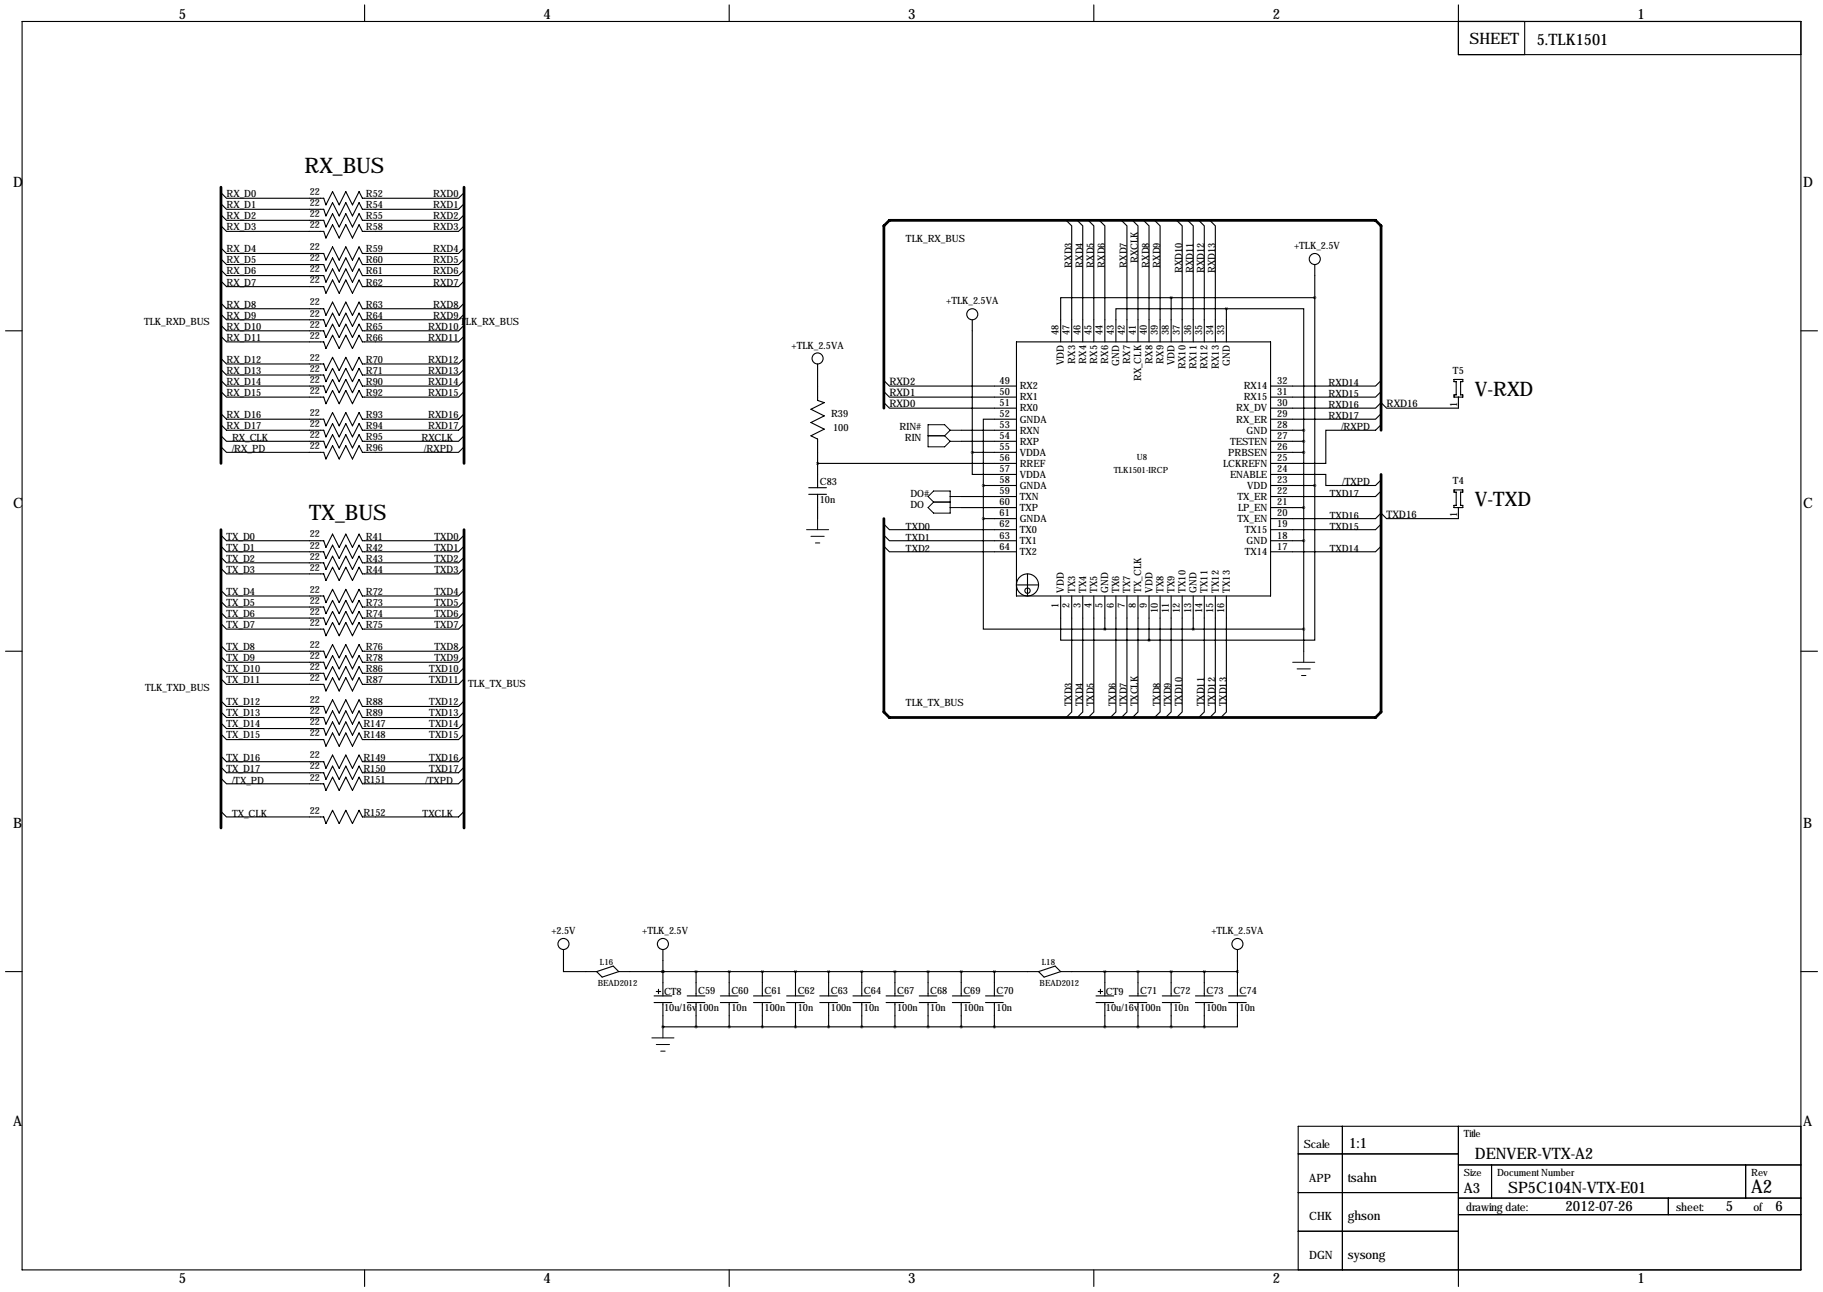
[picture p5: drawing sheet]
<svg xmlns="http://www.w3.org/2000/svg" width="419mm" height="297mm" viewBox="0 0 419 297" stroke-linecap="round" stroke-linejoin="round" font-family="sans-serif">
<g fill="none" stroke="#000" stroke-width=".25">
<path d="M5.1 4.9h408.9v287.1h-408.9zM83.8 1.1v3.8M167.6 1.1v3.8M251.5 1.1v3.8M335.3 1.1v11.5h78.7M350.5 4.9v7.7M50.8 44.3l1.3 1.3h22.3l.5 1.5 1.6-3 1.5 3 1.5-3 1.5 3 1.5-3 .8 1.5h22.1l1.3-1.3M50.8 46.8l1.3 1.3h22.3l.5 1.5 1.6-3 1.5 3 1.5-3 1.5 3 1.5-3 .8 1.5h22.1l1.3-1.3M50.8 49.4l1.3 1.3h22.3l.5 1.5 1.6-3.1 1.5 3.1 1.5-3.1 1.5 3.1 1.5-3.1 .8 1.6h22.1l1.3-1.3M50.8 51.9l1.3 1.3h22.3l.5 1.5 1.6-3 1.5 3 1.5-3 1.5 3 1.5-3 .8 1.5h22.1l1.3-1.3M50.8 57l1.3 1.3h22.3l.5 1.5 1.6-3 1.5 3 1.5-3 1.5 3 1.5-3 .8 1.5h22.1l1.3-1.3M50.8 59.5l1.3 1.3h22.3l.5 1.5 1.6-3 1.5 3 1.5-3 1.5 3 1.5-3 .8 1.5h22.1l1.3-1.3"/>
<path d="M245.1 50.7l1.3 1.2v26.7M247.6 50.7l1.3 1.2v26.7M250.2 50.7l1.3 1.2v26.7M252.7 50.7l1.3 1.2v26.7M257.8 50.7l1.3 1.2v26.7M260.3 50.7l1.3 1.2v26.7M262.9 50.7l1.3 1.2v26.7M265.4 50.7l1.3 1.2v26.7M270.5 50.7l1.3 1.2v26.7M273 50.7l1.3 1.2v26.7M275.6 50.7l1.3 1.2v26.7M278.1 50.7l1.3 1.2v26.7"/>
<path d="M1.3 76.1h3.8M50.8 62.1l1.3 1.3h22.3l.5 1.5 1.6-3.1 1.5 3.1 1.5-3.1 1.5 3.1 1.5-3.1 .8 1.6h22.1l1.3-1.3M50.8 64.6l1.3 1.3h22.3l.5 1.5 1.6-3 1.5 3 1.5-3 1.5 3 1.5-3 .8 1.5h22.1l1.3-1.3M50.8 69.7l1.3 1.3h22.3l.5 1.5 1.6-3 1.5 3 1.5-3 1.5 3 1.5-3 .8 1.5h22.1l1.3-1.3M50.8 72.2l1.3 1.3h22.3l.5 1.5 1.6-3 1.5 3 1.5-3 1.5 3 1.5-3 .8 1.5h22.1l1.3-1.3M50.8 74.8l1.3 1.3h22.3l.5 1.5 1.6-3.1 1.5 3.1 1.5-3.1 1.5 3.1 1.5-3.1 .8 1.6h22.1l1.3-1.3M50.8 77.3l1.3 1.3h22.3l.5 1.5 1.6-3 1.5 3 1.5-3 1.5 3 1.5-3 .8 1.5h22.1l1.3-1.3M223.5 73.5v30.5M233.7 78.6h58.4v58.4h-58.4zM269.2 68.4h-25.4v10.2M269.2 68.4v10.2M269.2 68.4h33.1"/>
<path d="M281.9 71h-25.4v7.6M281.9 71h17.8v27.9M281.9 71v7.6M302.3 60.8v50.8M414 76.1h3.8M50.8 82.4l1.3 1.3h22.3l.5 1.5 1.6-3 1.5 3 1.5-3 1.5 3 1.5-3 .8 1.5h22.1l1.3-1.3M50.8 84.9l1.3 1.3h22.3l.5 1.5 1.6-3 1.5 3 1.5-3 1.5 3 1.5-3 .8 1.5h22.1l1.3-1.3M50.8 87.5l1.3 1.3h22.3l.5 1.5 1.6-3.1 1.5 3.1 1.5-3.1 1.5 3.1 1.5-3.1 .8 1.6h22.1l1.3-1.3M50.8 90l1.3 1.3h22.3l.5 1.5 1.6-3 1.5 3 1.5-3 1.5 3 1.5-3 .8 1.5h22.1l1.3-1.3M50.8 97.6l1.3 1.3h22.3l.5 1.5 1.6-3 1.5 3 1.5-3 1.5 3 1.5-3 .8 1.5h22.1l1.3-1.3M50.8 95.1l1.3 1.3h22.3l.5 1.5 1.6-3 1.5 3 1.5-3 1.5 3 1.5-3 .8 1.5h22.1l1.3-1.3M188 83.7v8.4l1.5 .5-3.1 1.5 3.1 1.5-3.1 1.5 3.1 1.6-3.1 1.5 1.6 .8v11.1"/>
<path d="M203.2 92.6l1.3 1.2h29.2M203.2 90l1.3 1.3h29.2M203.2 87.5l1.3 1.3h29.2M221 98.9h12.7M233.7 96.4h-7.6v15.2M292.1 98.9h7.6M299.7 98.9v50.8M317.5 97.6l-1.3 1.3h-11.4v7.6h-12.7M317.5 87.5l-1.3 1.3h-24.1M317.5 90l-1.3 1.3h-24.1M317.5 95.1l-1.3 1.3h-24.1M334.3 87.2h2v.5h-.5v3.1h.5v.5h-2v-.5h.5v-3.1h-.5z"/>
<path d="M335.3 91.3v2.5h-16.5l-1.3-1.2-1.3 1.2h-24.1M50.8 100.2l1.3 1.3h22.3l.5 1.5 1.6-3.1 1.5 3.1 1.5-3.1 1.5 3.1 1.5-3.1 .8 1.6h22.1l1.3-1.3M50.8 102.7l1.3 1.3h22.3l.5 1.5 1.6-3 1.5 3 1.5-3 1.5 3 1.5-3 .8 1.5h22.1l1.3-1.3M185.9 112.1h4.1M185.9 113.7h4.1M188 106.5h45.7M188 113.7v5.5M221 116.7h12.7M221 114.2h12.7M221 101.5h12.7M223.5 104v5.1h10.2M223.5 104h10.2"/>
<path d="M226.1 119.2v25.4h27.9M226.1 119.2h7.6M226.1 111.6h7.6M226.1 111.6v7.6M292.1 109.1h12.7v2.5h11.4l1.3-1.3M292.1 116.7h7.6M292.1 111.6h10.2M292.1 104h7.6M292.1 101.5h7.6M302.3 111.6v35.6h-38.1M317.5 112.9l-1.3 1.3h-24.1M334.3 112.6h2v.5h-.5v3.1h.5v.5h-2v-.5h.5v-3.1h-.5z"/>
<path d="M335.3 116.7v2.5h-16.5l-1.3-1.2-1.3 1.2h-24.1M50.8 123l1.3 1.3h22.3l.5 1.5 1.6-3 1.5 3 1.5-3 1.5 3 1.5-3 .8 1.5h22.1l1.3-1.3M50.8 125.6l1.3 1.3h22.3l.5 1.5 1.6-3.1 1.5 3.1 1.5-3.1 1.5 3.1 1.5-3.1 .8 1.6h22.1l1.3-1.3M50.8 128.1l1.3 1.3h22.3l.5 1.5 1.6-3 1.5 3 1.5-3 1.5 3 1.5-3 .8 1.5h22.1l1.3-1.3M50.8 130.7l1.3 1.2h22.3l.5 1.6 1.6-3.1 1.5 3.1 1.5-3.1 1.5 3.1 1.5-3.1 .8 1.5h22.1l1.3-1.2M50.8 135.7l1.3 1.3h22.3l.5 1.5 1.6-3 1.5 3 1.5-3 1.5 3 1.5-3 .8 1.5h22.1l1.3-1.3M50.8 138.3l1.3 1.3h22.3l.5 1.5 1.6-3.1 1.5 3.1 1.5-3.1 1.5 3.1 1.5-3.1 .8 1.6h22.1l1.3-1.3M203.2 120.5l1.3 1.3h29.2M203.2 123l1.3 1.3h29.2M203.2 125.6l1.3 1.3h29.2M233.7 134.5h5.1M236.2 131.9v5.1"/>
<path d="M243.8 137v10.2h20.4M246.4 137v26.7l-1.3 1.3M248.9 137v26.7l-1.3 1.3M251.5 137v26.7l-1.3 1.3M254 137v7.6M256.5 137v26.7l-1.2 1.3M259.1 137v26.7l-1.3 1.3M261.6 137v26.7l-1.3 1.3M264.2 137v10.2M266.7 137v26.7l-1.3 1.3M269.2 137v26.7l-1.2 1.3M271.8 137v26.7l-1.3 1.3"/>
<path d="M274.3 137v7.6M276.9 137v26.7l-1.3 1.3M279.4 137v26.7l-1.3 1.3M281.9 137v26.7l-1.2 1.3M292.1 124.3h7.6M317.5 125.6l-1.3 1.3h-24.1M317.5 120.5l-1.3 1.3h-24.1M1.3 149.7h3.8M50.8 140.8l1.3 1.3h22.3l.5 1.5 1.6-3 1.5 3 1.5-3 1.5 3 1.5-3 .8 1.5h22.1l1.3-1.3M50.8 143.4l1.3 1.2h22.3l.5 1.6 1.6-3.1 1.5 3.1 1.5-3.1 1.5 3.1 1.5-3.1 .8 1.5h22.1l1.3-1.2M50.8 148.4l1.3 1.3h22.3l.5 1.5 1.6-3 1.5 3 1.5-3 1.5 3 1.5-3 .8 1.5h22.1l1.3-1.3M50.8 151l1.3 1.3h22.3l.5 1.5 1.6-3.1 1.5 3.1 1.5-3.1 1.5 3.1 1.5-3.1 .8 1.6h22.1l1.3-1.3"/>
<path d="M50.8 153.5l1.3 1.3h22.3l.5 1.5 1.6-3 1.5 3 1.5-3 1.5 3 1.5-3 .8 1.5h22.1l1.3-1.3M50.8 156.1l1.3 1.2h22.3l.5 1.6 1.6-3.1 1.5 3.1 1.5-3.1 1.5 3.1 1.5-3.1 .8 1.5h22.1l1.3-1.2M254 144.6h45.7M414 149.7h3.8M50.8 161.1l1.3 1.3h22.3l.5 1.5 1.6-3 1.5 3 1.5-3 1.5 3 1.5-3 .8 1.5h22.1l1.3-1.3M50.8 163.7l1.3 1.3h22.3l.5 1.5 1.6-3.1 1.5 3.1 1.5-3.1 1.5 3.1 1.5-3.1 .8 1.6h22.1l1.3-1.3M50.8 166.2l1.3 1.3h22.3l.5 1.5 1.6-3 1.5 3 1.5-3 1.5 3 1.5-3 .8 1.5h22.1l1.3-1.3M50.8 168.8l1.3 1.2h22.3l.5 1.6 1.6-3.1 1.5 3.1 1.5-3.1 1.5 3.1 1.5-3.1 .8 1.5h22.1l1.3-1.2M50.8 178.9l1.3 1.3h22.3l.5 1.5 1.6-3 1.5 3 1.5-3 1.5 3 1.5-3 .8 1.5h22.1l1.3-1.3M50.8 173.8l1.3 1.3h22.3l.5 1.5 1.6-3 1.5 3 1.5-3 1.5 3 1.5-3 .8 1.5h22.1l1.3-1.3M50.8 176.4l1.3 1.3h22.3l.5 1.5 1.6-3.1 1.5 3.1 1.5-3.1 1.5 3.1 1.5-3.1 .8 1.6h22.1l1.3-1.3M50.8 186.5l1.3 1.3h22.3l.5 1.5 1.6-3 1.5 3 1.5-3 1.5 3 1.5-3 .8 1.5h22.1l1.3-1.3"/>
<path d="M129.5 218.3v5.1h7.7M152.4 218.3v10.7M284.5 218.3v10.7M1.3 223.4h3.8M137.2 223.4l3.8-1.3 1.2 1.3M137.2 223.4l1.2 1.2 3.8-1.2M142.2 223.4h96.6M150.4 229h4M150.4 230.5h4M150.9 228h1M151.4 227.4v1.1M152.4 223.4h.1"/>
<path d="M152.4 236.1h.1M152.4 230.5v5.6M152.4 236.1h124.5M158 229h4.1M158 230.5h4.1M160 223.4v5.6M160 230.5v5.6M165.6 229h4.1M165.6 230.5h4.1M167.6 223.4v5.6M167.6 230.5v5.6M173.2 229h4.1"/>
<path d="M173.2 230.5h4.1M175.3 223.4v5.6M175.3 230.5v5.6M180.8 229h4.1M180.8 230.5h4.1M182.9 223.4v5.6M182.9 230.5v5.6M188.5 229h4M188.5 230.5h4M190.5 223.4v5.6M190.5 230.5v5.6M196.1 229h4.1"/>
<path d="M196.1 230.5h4.1M198.1 223.4v5.6M198.1 230.5v5.6M203.7 229h4.1M203.7 230.5h4.1M205.7 223.4v5.6M205.7 230.5v5.6M211.3 229h4.1M211.3 230.5h4.1M213.4 223.4v5.6M213.4 230.5v5.6M218.9 229h4.1"/>
<path d="M218.9 230.5h4.1M221 223.4v5.6M221 230.5v5.6M226.6 229h4M226.6 230.5h4M228.6 223.4v5.6M228.6 230.5v5.6M238.8 223.4l3.8-1.3 1.2 1.3M238.8 223.4l1.2 1.2 3.8-1.2M243.8 223.4h40.7M252 229h4M252 230.5h4"/>
<path d="M252.5 228h1M253 227.4v1.1M254 223.4v5.6M254 230.5v5.6M259.6 229h4.1M259.6 230.5h4.1M261.6 223.4v5.6M261.6 230.5v5.6M267.2 229h4.1M267.2 230.5h4.1M269.2 223.4v5.6M269.2 230.5v5.6"/>
<path d="M274.8 229h4.1M274.8 230.5h4.1M276.9 223.4v5.6M276.9 230.5v5.6M282.4 229h4.1M282.4 230.5h4.1M284.5 230.5v5.6h-7.6M414 223.4h3.8M308.6 258.9v33.1M335.3 258.9v36.9M414 258.9h-115.6v33.1M298.4 274.2h36.9"/>
<path d="M298.4 265.3h36.9M335.3 279.3h78.7M335.3 275.4h78.7M335.3 267.8h78.7M342.9 267.8v7.6M383.5 275.4v3.9M401.3 267.8v7.6M83.8 292v3.8M167.6 292v3.8M251.5 292v3.8M298.4 283.1h36.9"/>
<circle cx="302.3" cy="59.5" r="1.27"/>
<circle cx="223.5" cy="72.2" r="1.27"/>
<circle cx="188" cy="82.4" r="1.27"/>
<circle cx="236.2" cy="135.8" r=".61"/>
<circle cx="236.2" cy="134.5" r="2.54"/>
<circle cx="129.5" cy="217" r="1.27"/>
<circle cx="152.4" cy="217" r="1.27"/>
<circle cx="284.5" cy="217" r="1.27"/>
</g>
<g fill="none" stroke="#000" stroke-width=".23">
<path d="M218.4 98.9h2.6M218.4 98.9l-1.2 1.3M218.4 98.9l-1.2-1.3h-3.8v5.1h3.8l1.2-1.2M188 119.2v2.6M213.4 114.2l1.2-1.3h3.8v5.1h-3.8l-1.2-1.3 1.2-1.3zM213.4 100.2h3.8M214.6 115.4h3.8M217.2 100.2l1.2 1.3M218.4 114.2h2.6M218.4 116.7h2.6M218.4 101.5h2.6M185.4 121.8h5.1"/>
<path d="M186.4 123.3h3.1M187.5 124.8h1M297.2 152.3h5.1M298.2 153.8h3M299.2 155.3h1M299.7 149.7v2.6M149.9 238.6h5M152.4 236.1v2.5M150.9 240.1h3M151.9 241.7h1"/>
</g>
<path d="M281.9 71a.05 .05 0 0 0 .1 0 .05 .05 0 0 0-.1 0zM226 111.6a.05 .05 0 0 0 .1 0 .05 .05 0 0 0-.1 0zM226 119.2a.05 .05 0 0 0 .1 0 .05 .05 0 0 0-.1 0zM302.2 111.6a.05 .05 0 0 0 .1 0 .05 .05 0 0 0-.1 0zM264.1 147.2a.05 .05 0 0 0 .1 0 .05 .05 0 0 0-.1 0zM302.2 68.4a.05 .05 0 0 0 .1 0 .05 .05 0 0 0-.1 0zM269.2 68.4a.05 .05 0 0 0 .1 0 .05 .05 0 0 0-.1 0zM187.9 106.5a.05 .05 0 0 0 .1 0 .05 .05 0 0 0-.1 0zM213.3 223.4a.05 .05 0 0 0 .1 0 .05 .05 0 0 0-.1 0zM205.7 223.4a.05 .05 0 0 0 .1 0 .05 .05 0 0 0-.1 0zM175.2 223.4a.05 .05 0 0 0 .1 0 .05 .05 0 0 0-.1 0zM167.6 223.4a.05 .05 0 0 0 .1 0 .05 .05 0 0 0-.1 0zM213.3 236.1a.05 .05 0 0 0 .1 0 .05 .05 0 0 0-.1 0zM205.7 236.1a.05 .05 0 0 0 .1 0 .05 .05 0 0 0-.1 0zM175.2 236.1a.05 .05 0 0 0 .1 0 .05 .05 0 0 0-.1 0zM167.6 236.1a.05 .05 0 0 0 .1 0 .05 .05 0 0 0-.1 0zM276.8 223.4a.05 .05 0 0 0 .1 0 .05 .05 0 0 0-.1 0zM269.2 223.4a.05 .05 0 0 0 .1 0 .05 .05 0 0 0-.1 0zM276.8 236.1a.05 .05 0 0 0 .1 0 .05 .05 0 0 0-.1 0zM269.2 236.1a.05 .05 0 0 0 .1 0 .05 .05 0 0 0-.1 0z" fill="#000" stroke="#000" stroke-width=".63"/>
<path d="M50.8 43v63.5M106.7 43v63.5M203.2 93.8v-41.9l1.3-1.2h111.7l1.3 1.2v47M317.5 109.1v54.6l-1.3 1.3h-111.7l-1.3-1.3v-44.5M50.8 121.8v68.6M106.7 121.8v68.6" fill="none" stroke="#000" stroke-width=".63"/>
<g font-size="4.9">
<text x="70" y="39.7">RX_BUS</text>
<text x="71.1" y="119.5">TX_BUS</text>
</g>
<g font-size="4.6">
<text x="339.1" y="91">V-RXD</text>
<text x="339.1" y="116.4">V-TXD</text>
</g>
<text font-size="4.3" x="402.6" y="274.2">A2</text>
<g font-size="3.6">
<text x="337.8" y="10">SHEET</text>
<text x="353.3" y="10.3">5.TLK1501</text>
<text x="339.1" y="266.6">DENVER-VTX-A2</text>
<text x="346.7" y="274.2">SP5C104N-VTX-E01</text>
</g>
<g font-size="3.3">
<text x="41.1" y="4.4">5</text>
<text x="125" y="4.4">4</text>
<text x="208.8" y="4.4">3</text>
<text x="292.6" y="4.4">2</text>
<text x="376.4" y="4.4">1</text>
<text x="3" y="43">D</text>
<text x="414.5" y="43">D</text>
<text x="3" y="116.7">C</text>
<text x="414.5" y="116.7">C</text>
<text x="3" y="190.4">B</text>
<text x="414.5" y="190.4">B</text>
<text x="3" y="258.9">A</text>
<text x="414.5" y="258.9">A</text>
<text x="310.1" y="264">1:1</text>
<text x="336.5" y="274.2">A3</text>
<text x="359.9" y="278.5">2012-07-26</text>
<text x="396.7" y="278.5">5</text>
<text x="408.2" y="278.5">6</text>
<text x="41.1" y="295">5</text>
<text x="125" y="295">4</text>
<text x="208.8" y="295">3</text>
<text x="292.6" y="295">2</text>
<text x="376.4" y="295">1</text>
</g>
<g font-size="3">
<text x="309.9" y="271.6">tsahn</text>
<text x="309.9" y="280.5">ghson</text>
<text x="309.9" y="289.4">sysong</text>
</g>
<g font-size="2.6">
<text x="299.7" y="264">Scale</text>
<text x="301" y="271.6">APP</text>
<text x="301" y="280.5">CHK</text>
<text x="337.1" y="278.5">drawing date:</text>
<text x="385.3" y="278.5">sheet:</text>
<text x="403.1" y="278.5">of</text>
<text x="301" y="289.4">DGN</text>
</g>
<g font-size="2.4">
<text x="204.5" y="88.5">RXD2</text>
<text x="204.5" y="93.6">RXD0</text>
<text x="204.5" y="91">RXD1</text>
<text x="318.8" y="93.6">RXD16</text>
<text x="318.8" y="119">TXD16</text>
</g>
<g font-size="2.3">
<text x="52.1" y="45.3">RX_D0</text>
<text x="52.1" y="47.9">RX_D1</text>
<text x="71.2" y="44.8">22</text>
<text x="71.2" y="47.4">22</text>
<text x="84.1" y="45.3">R52</text>
<text x="84.1" y="47.9">R54</text>
<text x="99.6" y="45.3">RXD0</text>
<text x="99.6" y="47.9">RXD1</text>
<text x="52.1" y="50.4">RX_D2</text>
<text x="52.1" y="52.9">RX_D3</text>
<text x="71.2" y="49.9">22</text>
<text x="71.2" y="52.4">22</text>
<text x="84.1" y="50.4">R55</text>
<text x="84.1" y="52.9">R58</text>
<text x="99.6" y="50.4">RXD2</text>
<text x="99.6" y="52.9">RXD3</text>
<text x="52.1" y="58">RX_D4</text>
<text x="71.2" y="57.5">22</text>
<text x="84.1" y="58">R59</text>
<text x="99.6" y="58">RXD4</text>
<text x="208.3" y="55.7">TLK_RX_BUS</text>
<text x="297.5" y="57.3">+TLK_2.5V</text>
<text x="52.1" y="60.6">RX_D5</text>
<text x="52.1" y="63.1">RX_D6</text>
<text x="52.1" y="65.6">RX_D7</text>
<text x="71.2" y="60.1">22</text>
<text x="71.2" y="62.6">22</text>
<text x="71.2" y="65.1">22</text>
<text x="84.1" y="60.6">R60</text>
<text x="84.1" y="63.1">R61</text>
<text x="84.1" y="65.6">R62</text>
<text x="99.6" y="60.6">RXD5</text>
<text x="99.6" y="63.1">RXD6</text>
<text x="99.6" y="65.6">RXD7</text>
<text x="246.4" y="61.5" transform="rotate(-90 246.4 61.5)">RXD3</text>
<text x="248.9" y="61.5" transform="rotate(-90 248.9 61.5)">RXD4</text>
<text x="251.5" y="61.5" transform="rotate(-90 251.5 61.5)">RXD5</text>
<text x="254" y="61.5" transform="rotate(-90 254 61.5)">RXD6</text>
<text x="259.1" y="61.5" transform="rotate(-90 259.1 61.5)">RXD7</text>
<text x="261.6" y="60.4" transform="rotate(-90 261.6 60.4)">RXCLK</text>
<text x="264.2" y="61.5" transform="rotate(-90 264.2 61.5)">RXD8</text>
<text x="266.7" y="61.5" transform="rotate(-90 266.7 61.5)">RXD9</text>
<text x="271.8" y="62.7" transform="rotate(-90 271.8 62.7)">RXD10</text>
<text x="274.3" y="62.7" transform="rotate(-90 274.3 62.7)">RXD11</text>
<text x="276.9" y="62.7" transform="rotate(-90 276.9 62.7)">RXD12</text>
<text x="279.4" y="62.7" transform="rotate(-90 279.4 62.7)">RXD13</text>
<text x="52.1" y="70.7">RX_D8</text>
<text x="71.2" y="70.2">22</text>
<text x="84.1" y="70.7">R63</text>
<text x="99.6" y="70.7">RXD8</text>
<text x="217.5" y="70">+TLK_2.5VA</text>
<text x="33.1" y="74.8">TLK_RXD_BUS</text>
<text x="52.1" y="73.3">RX_D9</text>
<text x="52.1" y="75.8">RX_D10</text>
<text x="71.2" y="72.8">22</text>
<text x="71.2" y="75.3">22</text>
<text x="71.2" y="77.8">22</text>
<text x="84.1" y="73.3">R64</text>
<text x="84.1" y="75.8">R65</text>
<text x="98.4" y="75.8">RXD10</text>
<text x="99.6" y="73.3">RXD9</text>
<text x="105.8" y="74.8">TLK_RX_BUS</text>
<text x="243.3" y="77.1" transform="rotate(-90 243.3 77.1)">48</text>
<text x="245.9" y="77.1" transform="rotate(-90 245.9 77.1)">47</text>
<text x="248.4" y="77.1" transform="rotate(-90 248.4 77.1)">46</text>
<text x="251" y="77.1" transform="rotate(-90 251 77.1)">45</text>
<text x="253.5" y="77.1" transform="rotate(-90 253.5 77.1)">44</text>
<text x="256" y="77.1" transform="rotate(-90 256 77.1)">43</text>
<text x="258.6" y="77.1" transform="rotate(-90 258.6 77.1)">42</text>
<text x="261.1" y="77.1" transform="rotate(-90 261.1 77.1)">41</text>
<text x="263.7" y="77.1" transform="rotate(-90 263.7 77.1)">40</text>
<text x="266.2" y="77.1" transform="rotate(-90 266.2 77.1)">39</text>
<text x="268.7" y="77.1" transform="rotate(-90 268.7 77.1)">38</text>
<text x="271.3" y="77.1" transform="rotate(-90 271.3 77.1)">37</text>
<text x="273.8" y="77.1" transform="rotate(-90 273.8 77.1)">36</text>
<text x="276.4" y="77.1" transform="rotate(-90 276.4 77.1)">35</text>
<text x="278.9" y="77.1" transform="rotate(-90 278.9 77.1)">34</text>
<text x="281.4" y="77.1" transform="rotate(-90 281.4 77.1)">33</text>
<text x="52.1" y="78.3">RX_D11</text>
<text x="52.1" y="83.4">RX_D12</text>
<text x="71.2" y="82.9">22</text>
<text x="84.1" y="78.3">R66</text>
<text x="84.1" y="83.4">R70</text>
<text x="98.4" y="78.3">RXD11</text>
<text x="98.4" y="83.4">RXD12</text>
<text x="182" y="80.1">+TLK_2.5VA</text>
<text x="244.6" y="84" transform="rotate(-90 244.6 84)">VDD</text>
<text x="247.1" y="83.6" transform="rotate(-90 247.1 83.6)">RX3</text>
<text x="249.7" y="83.6" transform="rotate(-90 249.7 83.6)">RX4</text>
<text x="252.2" y="83.6" transform="rotate(-90 252.2 83.6)">RX5</text>
<text x="254.8" y="83.6" transform="rotate(-90 254.8 83.6)">RX6</text>
<text x="259.8" y="83.6" transform="rotate(-90 259.8 83.6)">RX7</text>
<text x="264.9" y="83.6" transform="rotate(-90 264.9 83.6)">RX8</text>
<text x="267.5" y="83.6" transform="rotate(-90 267.5 83.6)">RX9</text>
<text x="270" y="84" transform="rotate(-90 270 84)">VDD</text>
<text x="52.1" y="86">RX_D13</text>
<text x="52.1" y="88.5">RX_D14</text>
<text x="71.2" y="85.5">22</text>
<text x="71.2" y="88">22</text>
<text x="84.1" y="86">R71</text>
<text x="84.1" y="88.5">R90</text>
<text x="98.4" y="86">RXD13</text>
<text x="98.4" y="88.5">RXD14</text>
<text x="229.8" y="88.3">49</text>
<text x="234.4" y="89.5">RX2</text>
<text x="257.3" y="84.1" transform="rotate(-90 257.3 84.1)">GND</text>
<text x="262.4" y="87.7" transform="rotate(-90 262.4 87.7)">RX_CLK</text>
<text x="272.5" y="84.8" transform="rotate(-90 272.5 84.8)">RX10</text>
<text x="275.1" y="84.8" transform="rotate(-90 275.1 84.8)">RX11</text>
<text x="277.6" y="84.8" transform="rotate(-90 277.6 84.8)">RX12</text>
<text x="280.2" y="84.8" transform="rotate(-90 280.2 84.8)">RX13</text>
<text x="282.7" y="84.1" transform="rotate(-90 282.7 84.1)">GND</text>
<text x="285.9" y="89.5">RX14</text>
<text x="293.6" y="88.3">32</text>
<text x="305.4" y="88.8">RXD14</text>
<text x="334" y="86">T5</text>
<text x="52.1" y="91">RX_D15</text>
<text x="71.2" y="90.5">22</text>
<text x="71.2" y="95.6">22</text>
<text x="84.1" y="91">R92</text>
<text x="98.4" y="91">RXD15</text>
<text x="191.1" y="95.9">R39</text>
<text x="229.8" y="95.9">52</text>
<text x="229.8" y="93.3">51</text>
<text x="229.8" y="90.8">50</text>
<text x="234.4" y="94.6">RX0</text>
<text x="234.4" y="92.1">RX1</text>
<text x="284.2" y="94.6">RX_DV</text>
<text x="285.9" y="92.1">RX15</text>
<text x="293.6" y="95.9">29</text>
<text x="293.6" y="93.3">30</text>
<text x="293.6" y="90.8">31</text>
<text x="305.4" y="91.3">RXD15</text>
<text x="305.4" y="93.8">RXD16</text>
<text x="335" y="93.5" transform="rotate(-90 335 93.5)">1</text>
<text x="52.1" y="96.1">RX_D16</text>
<text x="52.1" y="98.7">RX_D17</text>
<text x="53.3" y="101.5">RX_CLK</text>
<text x="71.2" y="98.2">22</text>
<text x="71.2" y="100.7">22</text>
<text x="84.1" y="96.1">R93</text>
<text x="84.1" y="98.7">R94</text>
<text x="84.1" y="101.2">R95</text>
<text x="96.9" y="101.5">RXCLK</text>
<text x="98.4" y="96.1">RXD16</text>
<text x="98.4" y="98.7">RXD17</text>
<text x="191.5" y="99.2">100</text>
<text x="206.8" y="98.9">RIN#</text>
<text x="208" y="101.5">RIN</text>
<text x="229.8" y="101">54</text>
<text x="229.8" y="98.4">53</text>
<text x="234.4" y="99.7">RXN</text>
<text x="234.4" y="97.1">GNDA</text>
<text x="284.2" y="97.1">RX_ER</text>
<text x="286.6" y="99.7">GND</text>
<text x="293.6" y="101">27</text>
<text x="293.6" y="98.4">28</text>
<text x="305.4" y="96.4">RXD17</text>
<text x="308.4" y="98.9">/RXPD</text>
<text x="53.3" y="104">/RX_PD</text>
<text x="71.2" y="103.2">22</text>
<text x="84.1" y="103.7">R96</text>
<text x="97.6" y="104">/RXPD</text>
<text x="229.8" y="106">56</text>
<text x="229.8" y="103.5">55</text>
<text x="234.4" y="107.3">RREF</text>
<text x="234.4" y="104.8">VDDA</text>
<text x="234.4" y="102.2">RXP</text>
<text x="281.2" y="107.3">LCKREFN</text>
<text x="282.4" y="104.8">PRBSEN</text>
<text x="282.8" y="102.2">TESTEN</text>
<text x="293.6" y="106">25</text>
<text x="293.6" y="103.5">26</text>
<text x="188.5" y="111.6">C83</text>
<text x="229.8" y="113.7">59</text>
<text x="229.8" y="111.1">58</text>
<text x="229.8" y="108.6">57</text>
<text x="234.4" y="112.4">GNDA</text>
<text x="234.4" y="109.8">VDDA</text>
<text x="282.8" y="109.8">ENABLE</text>
<text x="286.7" y="112.4">VDD</text>
<text x="293.6" y="113.7">22</text>
<text x="293.6" y="111.1">23</text>
<text x="293.6" y="108.6">24</text>
<text x="308.6" y="111.6">/TXPD</text>
<text x="334" y="111.4">T4</text>
<text x="188.5" y="115.7">10n</text>
<text x="209.3" y="114.2">DO#</text>
<text x="209.3" y="116.7">DO</text>
<text x="229.8" y="116.2">60</text>
<text x="229.8" y="118.7">61</text>
<text x="234.4" y="117.5">TXP</text>
<text x="234.4" y="114.9">TXN</text>
<text x="284.5" y="114.9">TX_ER</text>
<text x="284.6" y="117.5">LP_EN</text>
<text x="293.6" y="118.7">20</text>
<text x="293.6" y="116.2">21</text>
<text x="305.7" y="119.2">TXD16</text>
<text x="305.7" y="114.2">TXD17</text>
<text x="335" y="118.9" transform="rotate(-90 335 118.9)">1</text>
<text x="52.1" y="124.1">TX_D0</text>
<text x="71.2" y="123.6">22</text>
<text x="84.1" y="124.1">R41</text>
<text x="99.9" y="124.1">TXD0</text>
<text x="208.3" y="121.8">TXD0</text>
<text x="208.3" y="124.3">TXD1</text>
<text x="229.8" y="123.8">63</text>
<text x="229.8" y="121.3">62</text>
<text x="234.4" y="125.1">TX1</text>
<text x="234.4" y="122.5">TX0</text>
<text x="234.4" y="120">GNDA</text>
<text x="284.5" y="120">TX_EN</text>
<text x="286.2" y="122.5">TX15</text>
<text x="286.6" y="125.1">GND</text>
<text x="293.6" y="123.8">18</text>
<text x="293.6" y="121.3">19</text>
<text x="305.7" y="121.8">TXD15</text>
<text x="52.1" y="126.6">TX_D1</text>
<text x="52.1" y="129.1">TX_D2</text>
<text x="52.1" y="131.7">TX_D3</text>
<text x="71.2" y="126.1">22</text>
<text x="71.2" y="128.6">22</text>
<text x="71.2" y="131.2">22</text>
<text x="84.1" y="126.6">R42</text>
<text x="84.1" y="129.1">R43</text>
<text x="84.1" y="131.7">R44</text>
<text x="99.9" y="126.6">TXD1</text>
<text x="99.9" y="129.1">TXD2</text>
<text x="99.9" y="131.7">TXD3</text>
<text x="208.3" y="126.9">TXD2</text>
<text x="229.8" y="126.4">64</text>
<text x="234.4" y="127.6">TX2</text>
<text x="286.2" y="127.6">TX14</text>
<text x="293.6" y="126.4">17</text>
<text x="305.7" y="126.9">TXD14</text>
<text x="52.1" y="136.8">TX_D4</text>
<text x="71.2" y="136.3">22</text>
<text x="84.1" y="136.8">R72</text>
<text x="99.9" y="136.8">TXD4</text>
<text x="244.6" y="136.3" transform="rotate(-90 244.6 136.3)">VDD</text>
<text x="247.1" y="136.3" transform="rotate(-90 247.1 136.3)">TX3</text>
<text x="249.7" y="136.3" transform="rotate(-90 249.7 136.3)">TX4</text>
<text x="252.2" y="136.3" transform="rotate(-90 252.2 136.3)">TX5</text>
<text x="254.8" y="136.3" transform="rotate(-90 254.8 136.3)">GND</text>
<text x="257.3" y="136.3" transform="rotate(-90 257.3 136.3)">TX6</text>
<text x="259.8" y="136.3" transform="rotate(-90 259.8 136.3)">TX7</text>
<text x="262.4" y="136.3" transform="rotate(-90 262.4 136.3)">TX_CLK</text>
<text x="264.9" y="136.3" transform="rotate(-90 264.9 136.3)">VDD</text>
<text x="267.5" y="136.3" transform="rotate(-90 267.5 136.3)">TX8</text>
<text x="270" y="136.3" transform="rotate(-90 270 136.3)">TX9</text>
<text x="272.5" y="136.3" transform="rotate(-90 272.5 136.3)">TX10</text>
<text x="275.1" y="136.3" transform="rotate(-90 275.1 136.3)">GND</text>
<text x="277.6" y="136.3" transform="rotate(-90 277.6 136.3)">TX11</text>
<text x="280.2" y="136.3" transform="rotate(-90 280.2 136.3)">TX12</text>
<text x="282.7" y="136.3" transform="rotate(-90 282.7 136.3)">TX13</text>
<text x="52.1" y="139.3">TX_D5</text>
<text x="52.1" y="141.8">TX_D6</text>
<text x="71.2" y="138.8">22</text>
<text x="71.2" y="141.3">22</text>
<text x="71.2" y="143.9">22</text>
<text x="84.1" y="139.3">R73</text>
<text x="84.1" y="141.8">R74</text>
<text x="99.9" y="139.3">TXD5</text>
<text x="99.9" y="141.8">TXD6</text>
<text x="243.3" y="139.7" transform="rotate(-90 243.3 139.7)">1</text>
<text x="245.9" y="139.7" transform="rotate(-90 245.9 139.7)">2</text>
<text x="248.4" y="139.7" transform="rotate(-90 248.4 139.7)">3</text>
<text x="251" y="139.7" transform="rotate(-90 251 139.7)">4</text>
<text x="253.5" y="139.7" transform="rotate(-90 253.5 139.7)">5</text>
<text x="256" y="139.7" transform="rotate(-90 256 139.7)">6</text>
<text x="258.6" y="139.7" transform="rotate(-90 258.6 139.7)">7</text>
<text x="261.1" y="139.7" transform="rotate(-90 261.1 139.7)">8</text>
<text x="263.7" y="139.7" transform="rotate(-90 263.7 139.7)">9</text>
<text x="266.2" y="140.9" transform="rotate(-90 266.2 140.9)">10</text>
<text x="268.7" y="140.9" transform="rotate(-90 268.7 140.9)">11</text>
<text x="271.3" y="140.9" transform="rotate(-90 271.3 140.9)">12</text>
<text x="273.8" y="140.9" transform="rotate(-90 273.8 140.9)">13</text>
<text x="276.4" y="140.9" transform="rotate(-90 276.4 140.9)">14</text>
<text x="278.9" y="140.9" transform="rotate(-90 278.9 140.9)">15</text>
<text x="281.4" y="140.9" transform="rotate(-90 281.4 140.9)">16</text>
<text x="52.1" y="144.4">TX_D7</text>
<text x="52.1" y="149.5">TX_D8</text>
<text x="71.2" y="149">22</text>
<text x="84.1" y="144.4">R75</text>
<text x="84.1" y="149.5">R76</text>
<text x="99.9" y="144.4">TXD7</text>
<text x="99.9" y="149.5">TXD8</text>
<text x="52.1" y="152">TX_D9</text>
<text x="52.1" y="154.5">TX_D10</text>
<text x="71.2" y="151.5">22</text>
<text x="71.2" y="154">22</text>
<text x="84.1" y="152">R78</text>
<text x="84.1" y="154.5">R86</text>
<text x="98.7" y="154.5">TXD10</text>
<text x="99.9" y="152">TXD9</text>
<text x="33.4" y="158.9">TLK_TXD_BUS</text>
<text x="52.1" y="157.1">TX_D11</text>
<text x="71.2" y="156.6">22</text>
<text x="71.2" y="161.7">22</text>
<text x="84.1" y="157.1">R87</text>
<text x="98.7" y="157.1">TXD11</text>
<text x="107.6" y="157.8">TLK_TX_BUS</text>
<text x="52.1" y="162.2">TX_D12</text>
<text x="52.1" y="164.7">TX_D13</text>
<text x="52.1" y="167.2">TX_D14</text>
<text x="71.2" y="164.2">22</text>
<text x="71.2" y="166.7">22</text>
<text x="83.5" y="167.2">R147</text>
<text x="84.1" y="162.2">R88</text>
<text x="84.1" y="164.7">R89</text>
<text x="98.7" y="162.2">TXD12</text>
<text x="98.7" y="164.7">TXD13</text>
<text x="98.7" y="167.2">TXD14</text>
<text x="208.3" y="162.4">TLK_TX_BUS</text>
<text x="246.4" y="162.4" transform="rotate(-90 246.4 162.4)">TXD3</text>
<text x="248.9" y="162.4" transform="rotate(-90 248.9 162.4)">TXD4</text>
<text x="251.5" y="162.4" transform="rotate(-90 251.5 162.4)">TXD5</text>
<text x="256.5" y="162.4" transform="rotate(-90 256.5 162.4)">TXD6</text>
<text x="259.1" y="162.4" transform="rotate(-90 259.1 162.4)">TXD7</text>
<text x="261.6" y="162.4" transform="rotate(-90 261.6 162.4)">TXCLK</text>
<text x="266.7" y="162.4" transform="rotate(-90 266.7 162.4)">TXD8</text>
<text x="269.2" y="162.4" transform="rotate(-90 269.2 162.4)">TXD9</text>
<text x="271.8" y="162.4" transform="rotate(-90 271.8 162.4)">TXD10</text>
<text x="276.9" y="162.4" transform="rotate(-90 276.9 162.4)">TXD11</text>
<text x="279.4" y="162.4" transform="rotate(-90 279.4 162.4)">TXD12</text>
<text x="281.9" y="162.4" transform="rotate(-90 281.9 162.4)">TXD13</text>
<text x="52.1" y="169.8">TX_D15</text>
<text x="71.2" y="169.3">22</text>
<text x="83.5" y="169.8">R148</text>
<text x="98.7" y="169.8">TXD15</text>
<text x="52.1" y="174.9">TX_D16</text>
<text x="52.1" y="177.4">TX_D17</text>
<text x="71.2" y="174.4">22</text>
<text x="71.2" y="176.9">22</text>
<text x="71.2" y="179.4">22</text>
<text x="83.5" y="174.9">R149</text>
<text x="83.5" y="177.4">R150</text>
<text x="83.5" y="179.9">R151</text>
<text x="98.7" y="174.9">TXD16</text>
<text x="98.7" y="177.4">TXD17</text>
<text x="53.3" y="180.2">/TX_PD</text>
<text x="97.8" y="180.2">/TXPD</text>
<text x="53.3" y="187.8">TX_CLK</text>
<text x="71.2" y="187.1">22</text>
<text x="83.5" y="187.6">R152</text>
<text x="97.2" y="187.8">TXCLK</text>
<text x="126.8" y="214.7">+2.5V</text>
<text x="147.6" y="214.7">+TLK_2.5V</text>
<text x="278.5" y="214.7">+TLK_2.5VA</text>
<text x="152.7" y="228.7">CT8</text>
<text x="152.7" y="232.5">10u/16v</text>
<text x="160.5" y="228.5">C59</text>
<text x="160.5" y="232.5">100n</text>
<text x="168.1" y="228.5">C60</text>
<text x="168.1" y="232.5">10n</text>
<text x="175.8" y="228.5">C61</text>
<text x="175.8" y="232.5">100n</text>
<text x="183.4" y="228.5">C62</text>
<text x="183.4" y="232.5">10n</text>
<text x="191" y="228.5">C63</text>
<text x="191" y="232.5">100n</text>
<text x="198.6" y="228.5">C64</text>
<text x="198.6" y="232.5">10n</text>
<text x="206.2" y="228.5">C67</text>
<text x="206.2" y="232.5">100n</text>
<text x="213.9" y="228.5">C68</text>
<text x="213.9" y="232.5">10n</text>
<text x="221.5" y="228.5">C69</text>
<text x="221.5" y="232.5">100n</text>
<text x="229.1" y="228.5">C70</text>
<text x="229.1" y="232.5">10n</text>
<text x="254.3" y="228.7">CT9</text>
<text x="254.3" y="232.5">10u/16v</text>
<text x="262.1" y="228.5">C71</text>
<text x="262.1" y="232.5">100n</text>
<text x="269.7" y="228.5">C72</text>
<text x="269.7" y="232.5">10n</text>
<text x="277.4" y="228.5">C73</text>
<text x="277.4" y="232.5">100n</text>
<text x="285" y="228.5">C74</text>
<text x="285" y="232.5">10n</text>
<text x="336.5" y="261.5">Title</text>
<text x="336.5" y="270.4">Size</text>
<text x="344.2" y="270.4">Document Number</text>
<text x="402.6" y="270.4">Rev</text>
</g>
<g font-size="2">
<text x="261.4" y="105.8">U8</text>
<text x="256" y="108.8">TLK1501-IRCP</text>
<text x="137.9" y="221.9">L16</text>
<text x="239.5" y="221.9">L18</text>
<text x="137.4" y="226.7">BEAD2012</text>
<text x="239" y="226.7">BEAD2012</text>
</g>
</svg>
